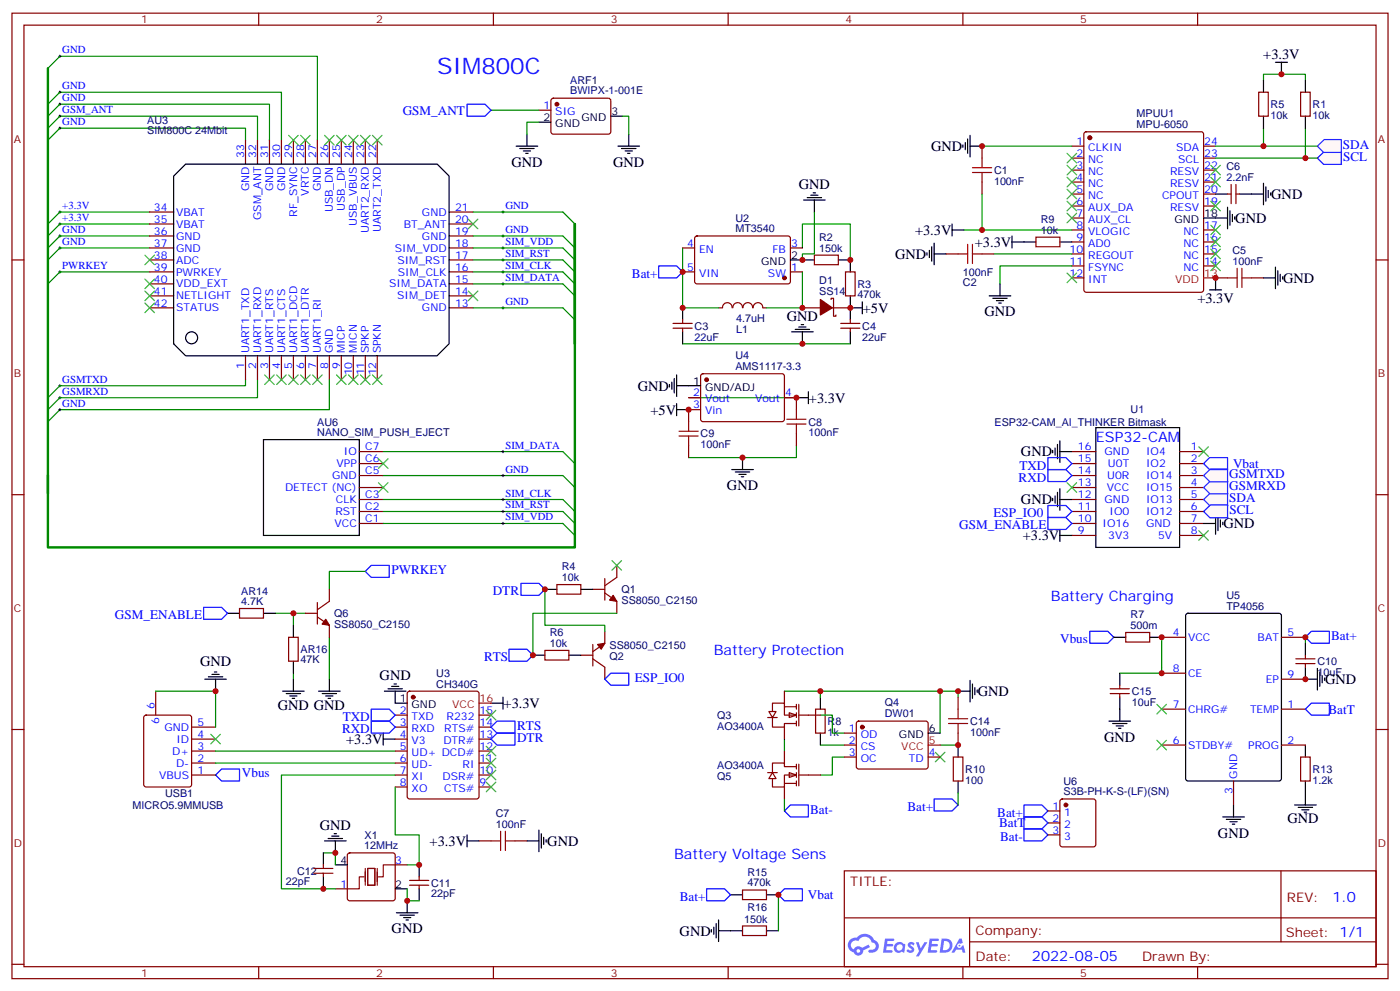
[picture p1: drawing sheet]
<svg xmlns="http://www.w3.org/2000/svg" width="412mm" height="292mm" viewBox="0 0 412 292" stroke-linecap="round" stroke-linejoin="round" font-family="sans-serif">
<g fill="none" stroke="#870000" stroke-width=".35">
<path d="M3.5 3.9h405.4v284.3h-405.4zM7.1 7.4h398.2v277.3h-398.2zM76.2 3.9v3.5M145.3 3.9v3.5M214.5 3.9v3.5M283.6 3.9v3.5M352.8 3.9v3.5M3.5 76.6h3.6M405.3 76.6h3.6M3.5 145.7h3.6M405.3 145.7h3.6M3.5 214.8h3.6"/>
<path d="M405.3 214.8h3.6M248.7 256.5h156.6v28.2h-156.6zM377.3 256.5v20.9M248.7 270.3h156.5M285.6 277.4h119.6M285.6 270.3v14.1M3.5 284h3.6M76.2 284.7v3.5M145.3 284.7v3.5M214.5 284.7v3.5M283.6 284.7v3.5M352.8 284.7v3.5"/>
<path d="M405.3 284h3.6"/>
</g>
<g fill="#5487ff">
<path d="M267.7 277.6a1.22 1.22 0 0 1 1.7 .3l-.4 .6a.47 .47 0 0 0-.3-.4 .47 .47 0 0 0-.5 .2l.1 .2a1.14 1.14 0 0 1 .8 1.8 1.14 1.14 0 0 1-1.9-.1l-.2-.1 .5-.6 .7 .4a.29 .29 0 0 0 .3-.2 .29 .29 0 0 0-.2-.3 1.04 1.04 0 0 1-.6-1.8z"/>
<path d="M260.7 276.4h2.4l.3 .2-.2 .5h-1.8l-.1 .9h1.5l.3 .4-.3 .3h-1.6l-.2 1.1 1.7 .1 .2 .3-.2 .3-2.6 .1z"/>
<path d="M273.8 276.4h2.4l.3 .2-.1 .5h-1.8l-.2 .9h1.6l.3 .4-.4 .3h-1.6l-.1 1.1 1.7 .1 .2 .3-.2 .3h-2.6z"/>
<path d="M282.6 276.4h.7l.3 1.3-.6 .3a.69 .69 0 0 0-1 .2 .69 .69 0 0 0 .4 1 .69 .69 0 0 0 .9-.6l.5-.3 .6 2.2h-.8l-.2-.8h-1.8l-.5 .8h-.8z"/>
<path d="M269.8 277.5h.8l.6 1.8 1.1-1.8h.9l-2.6 4.2h-.8l.9-1.6z"/>
<path d="M277.4 276.4l-.6 4.2h1.3a2.11 2.11 0 0 0 2.5-2.2 2.11 2.11 0 0 0-2.5-2zM278.1 277.1a1.39 1.39 0 0 1 1.7 1.5 1.39 1.39 0 0 1-1.8 1.2h-.3z"/>
<path d="M263.7 278a1.54 1.54 0 0 0-.1 2.2 1.54 1.54 0 0 0 2.2 .1l.6 .3 .3-2.3-.2-.3h-.4a1.49 1.49 0 0 0-2.4 0zM264 279a.94 .94 0 0 1 1.8 0 .94 .94 0 0 1-1.8 0z"/>
<path d="M250.4 276.8a2.18 2.18 0 0 0 1.1 3.7 1.44 1.44 0 0 0 1.6 .9 1.44 1.44 0 0 0 1.2-1.5l2-1-.5-.7-1.9 1a1.47 1.47 0 0 0-2.4 .4 1.39 1.39 0 0 1-.7-1.9 1.39 1.39 0 0 1 2-.5 2.12 2.12 0 0 1 2.2-1.3 2.12 2.12 0 0 1 1.9 1.7 1.14 1.14 0 0 1 1.1 1.4 1.14 1.14 0 0 1-1.7 .7 .43 .43 0 0 0-.5 .4 .43 .43 0 0 0 .4 .5 1.98 1.98 0 0 0 2.5-1.3 1.98 1.98 0 0 0-1.2-2.5 3.1 3.1 0 0 0-5.3-.7l-.9 .1zM252.3 280.1a.55 .55 0 0 1 1.1 0 .55 .55 0 0 1-1.1 0z"/>
<circle cx="282.6" cy="278.5" r=".26"/>
</g>
<g fill="none" stroke="#000" stroke-width=".35">
<path d="M328.1 187.7h3.5M329.8 198.3v3.5M338.7 187.7h3.5M349.5 180.8l.5-.2h26.8l.6 .5 .1 48.2-.5 .7h-27l-.7-.5-.1-48.2zM384.5 189.4v3.6M384.5 196.5v3.5M241.7 205.3v3.5M241.7 215.9v3.5M282.2 219.4v3.6M282.2 203.6h3.6M285.8 200.4v6.3M286.5 201.4v4.3"/>
<path d="M287.2 202.5v2.1M287.9 203.2v.7M329.8 205.3v3.5M384.5 219.4v3.6M282.2 230v3.5M363.4 237.1v3.5M381.4 237.1h6.3M382.4 237.8h4.2M383.5 238.5h2.1M384.2 239.2h.7M384.5 230v7.1M360.2 240.6h6.3"/>
<path d="M361.2 241.3h4.3M362.3 242h2.1M363 242.7h.7"/>
</g>
<g fill="none" stroke="#870000" stroke-width=".35">
<path d="M331.6 186.3h7.1v2.8h-7.1zM342.2 187.7h7M342.2 198.3h7M377.5 187.7h7M381.7 195.4h5.6M381.7 194h5.6M384.5 193v1M384.5 195.4v1.1M240.2 208.8h2.9v7.1h-2.9zM282.2 205.3v3.5M282.2 215.9v3.5M327 204.3h5.7"/>
<path d="M327 202.8h5.7M329.8 201.8v1M329.8 204.3v1M342.2 208.8h7M342.2 219.4h7M377.5 208.8h7M377.5 219.4h7M377.5 200h7M280.8 223h2.8v7h-2.8zM363.4 230v7.1M383.1 223h2.8v7h-2.8z"/>
</g>
<path d="M321 185.9h5.3l1.8 1.8-1.8 1.7h-5.3zM384.5 187.7l1.8-1.8h5.3v3.5h-5.3zM231.1 238.8l1.7-1.7h5.3v3.5h-5.3zM275.2 235.3h5.3l1.7 1.8-1.7 1.7h-5.3z" fill="none" stroke="#00f" stroke-width=".35"/>
<path d="M342.2 187.7v10.6h-12.4M384.5 187.7v1.7M231.1 203.6h45.8v12.3M231.1 217.7v3.5M241.7 210.6h3.5v5.3h3.5M241.7 219.4h7M241.7 203.6v1.7M276.9 203.6h5.3v1.7M276.9 219.4h5.3M231.1 235.3v3.5M248.7 223h-3.5v5.2h-3.5M282.2 233.5v3.6" fill="none" stroke="#008700" stroke-width=".35"/>
<path d="M275.5 221.5l2.8 2.9M278.3 221.5l-2.8 2.9" fill="none" stroke="#3c3" stroke-width=".35"/>
<path d="M279.4 211.7h5.6M279.4 213.1h5.6M282.2 208.8v2.9M282.2 213.1v2.8" fill="none" stroke="#a10000" stroke-width=".35"/>
<g fill="#fff" stroke="#870000" stroke-width=".35">
<path d="M232.5 227.5l2.1 .7-2.1 .8z"/>
<path d="M227.5 227.5l1.1 1.8h-2.1z"/>
</g>
<path d="M226.1 227.5h2.9M231.1 230.7h3.5M231.1 221.2v3.5M231.1 231.8v3.5M234.6 225.8h-3.5v-1.1h-3.6v2.8M234.6 228.2h-3.5v3.6h-3.6v-2.5M234.6 225.1v1.4M234.6 227.5v1.5M234.6 230v1.4M235.3 225.1v6.3M235.3 228.2h6.4" fill="none" stroke="#870000" stroke-width=".35"/>
<g fill="#fff" stroke="#870000" stroke-width=".35">
<path d="M232.5 209.9l2.1 .7-2.1 .7z"/>
<path d="M226.5 209.5h2.1l-1.1 1.8z"/>
</g>
<g fill="none" stroke="#870000" stroke-width=".35">
<path d="M158.7 32.5h3.6M162.5 29.1l.5-.2 16.5 .1 .4 .6v9.5l-.7 .4-16.5-.1-.4-.6v-9.2zM319.5 39l.5-.2h33.8l.5 .2 .2 .5v45.9l-.2 .5-.5 .2h-33.8l-.5-.3-.2-.4v-45.9zM72.3 41.3v7M75.8 41.3v7M79.4 41.3v7M82.9 41.3v7M86.4 41.3v7M90 41.3v7M93.5 41.3v7M97 41.3v7M100.5 41.3v7"/>
<path d="M104.1 41.3v7M107.6 41.3v7M111.1 41.3v7M315.7 43h3.6M315.7 46.6h3.6M315.7 50.1h3.6M315.7 53.6h3.6M315.7 57.2h3.6M354.5 43h3.6M354.5 46.6h3.6M354.5 50.1h3.6M354.5 53.6h3.6"/>
<path d="M354.5 57.2h3.6M44.1 76.6h7.1M44.1 73h7.1M44.1 69.5h7.1M44.1 66h7.1M44.1 62.4h7.1M132.3 76.6h7M132.3 73h7M132.3 69.5h7M132.3 66h7M132.3 62.4h7M201.1 73h3.5"/>
<path d="M204.8 69.7l.5-.2 27.1 .1 .4 .6v13l-.7 .4-27.1-.1-.4-.6v-12.7zM232.8 73h3.6M239.9 75.1h7v2.9h-7zM315.7 60.7h3.6M315.7 64.2h3.6M315.7 67.7h3.6M315.7 71.3h3.6M315.7 74.8h3.6M315.7 78.3h3.6M354.5 60.7h3.6M354.5 67.7h3.6M354.5 71.3h3.6"/>
<path d="M354.5 74.8h3.6M354.5 78.3h3.6M44.1 90.7h7.1M44.1 87.1h7.1M44.1 83.6h7.1M44.1 80.1h7.1M132.3 90.7h7M132.3 87.1h7M132.3 83.6h7M132.3 80.1h7M198.3 95.2h5.6M198.3 96.7h5.6"/>
<path d="M201.1 80.1h3.5M201.1 94.2v1M201.1 96.7v1M211.7 90.7h1M215.7 90.6a1.41 1.41 0 0 0-1.5-1.5 1.41 1.41 0 0 0-1.4 1.5M218.7 90.6a1.41 1.41 0 0 0-1.4-1.5 1.41 1.41 0 0 0-1.4 1.5M221.7 90.6a1.41 1.41 0 0 0-1.4-1.5 1.41 1.41 0 0 0-1.4 1.5M221.9 90.6a1.41 1.41 0 0 1 1.4-1.5 1.41 1.41 0 0 1 1.4 1.5l1.1 .1M232.8 80.1h3.6M236.4 90.7h5.3M244.8 88.2v-.4h.7v5.3h.7v-.3M245.2 90.7h5.3"/>
<path d="M247.6 95.2h5.7M247.6 96.7h5.7M249.1 80.1h2.8v7h-2.8zM250.5 94.2v1M250.5 96.7v1M315.7 81.8h3.6M72.3 104.8v7M75.8 104.8v7M79.4 104.8v7M82.9 104.8v7M86.4 104.8v7M90 104.8v7"/>
<path d="M93.5 104.8v7M97 104.8v7M100.5 104.8v7M104.1 104.8v7M107.6 104.8v7M111.1 104.8v7M202.8 117.1h3.6M206.6 110.3l.5-.2h23.5l.5 .7-.1 12.9-.6 .5-23.6-.1-.4-.6v-12.7zM231.1 117.1h3.5v3.6M105.8 136.5h7.1M105.8 133h7.1M202.8 131.2v3.6"/>
<path d="M206.4 120.7h-3.6v3.5M234.6 127.7v3.5M315.7 136.5h7.1M315.7 133h7.1M347.5 136.5h7M347.5 133h7M105.8 154.2h7.1M105.8 150.6h7.1M105.8 147.1h7.1M105.8 143.6h7.1M105.8 140.1h7.1M315.7 154.2h7.1"/>
<path d="M315.7 150.6h7.1M315.7 147.1h7.1M315.7 143.6h7.1M315.7 140.1h7.1M315.7 157.7h7.1M347.5 154.2h7M347.5 150.6h7M347.5 147.1h7M347.5 143.6h7M347.5 140.1h7M347.5 157.7h7M70.6 179.2h7v2.8h-7z"/>
<path d="M93.5 177.4v6.4M97 173.6v3.5l-3.5 2.5M85 187.7h2.8v7h-2.8zM90 180.6h3.5M93.5 181.7l3.5 2.5v3.5M226.1 211.3h2.9M227.5 211.3v2.8h3.6v-1h3.5M227.5 209.5v-2.4h3.6v3.5h3.5M231.1 208.1h3.5M231.1 203.6v3.5M231.1 214.1v3.6M234.6 207.4v1.4"/>
<path d="M234.6 209.9v1.4M234.6 212.4v1.4M235.3 207.4v6.4M235.3 210.6h6.4M248.7 215.9h3.5M248.7 219.4h3.5M252.5 212.6l.4-.2h20.1l.4 .7-.1 13-.6 .4-20-.1-.5-.6v-12.7zM248.7 223h3.5M273.4 223h3.5M218.7 262.1h7.1v2.8h-7.1zM218.7 272.7h7.1v2.8h-7.1z"/>
</g>
<g fill="#870000" stroke="#870000" stroke-width=".35">
<path d="M96 182.4l1 1.8-2.1-.4z"/>
<path d="M241.7 88.2l3.5 2.5-3.5 2.1z"/>
<circle cx="254" cy="214.1" r=".53"/>
<circle cx="164" cy="30.7" r=".53"/>
<circle cx="231.1" cy="81.8" r=".53"/>
<circle cx="208.1" cy="111.8" r=".53"/>
<circle cx="321" cy="40.6" r=".53"/>
</g>
<path d="M354.5 81.8h3.6M273.4 219.4h3.5" fill="none" stroke="#f00" stroke-width=".35"/>
<g fill="none" stroke="#000" stroke-width=".35">
<path d="M155.2 39.5v3.5M158.7 36h3.6M179.9 34.2h3.5M185.2 39.5v3.5M51.2 51.9l3.5-3.6h74.1l3.5 3.6v49.3l-3.5 3.6h-74.1l-3.5-3.6zM152 43h6.4M153.1 43.7h4.2M154.2 44.5h2.1M154.9 45.2h.7M182 43h6.4M183.1 43.7h4.2M184.1 44.5h2.2"/>
<path d="M184.9 45.2h.7M236.7 58.9h6.4M237.8 58.2h4.2M238.8 57.5h2.1M239.5 56.8h.7M239.9 58.9v3.5M232.8 76.6h7.1M246.9 76.6h3.6v3.5M354.5 64.2h3.6M201.1 90.7v3.5M201.1 97.7v3.5M233.2 97.7h6.3"/>
<path d="M234.2 97h4.3M235.3 96.3h2.1M236 95.6h.7M236.4 97.7v3.5M250.5 90.7h3.5M250.5 87.1v7.1M250.5 97.7v3.5M254 88.9v3.5M197.2 113.2v.7M197.9 112.5v2.2M198.6 111.5v4.2M199.3 110.4v6.4"/>
<path d="M199.3 118.9v3.5M199.3 113.6h7.1M234.6 117.1h3.5M238.1 115.4v3.5M77.6 129.5h28.2v28.2h-28.2zM199.3 120.7h3.5M215.5 138.3h6.4M216.6 139h4.2M217.7 139.7h2.1M218.7 134.8v3.5M310.1 132.6v.8M310.8 131.9v2.2"/>
<path d="M311.5 130.9v4.2M312.2 133h3.5M312.2 129.8v6.4M322.8 125.9h24.7v35.3h-24.7zM218.4 140.4h.7M310.1 146.8v.7M310.8 146.1v2.1M311.5 145v4.2M312.2 143.9v6.4M312.2 155.9v3.6M312.2 147.1h3.5M312.2 157.7h3.5"/>
<path d="M354.5 154.2h3.6M358.1 151v6.3M358.8 152v4.3M359.5 153.1v2.1M360.2 153.8v.7M67 180.6h3.6M77.6 180.6h3.5M86.4 184.2v3.5M86.4 194.7v3.6M83.3 203.6h6.3M84.3 204.3h4.2M85.4 205h2.1"/>
<path d="M86.1 205.7h.7M86.4 200v3.6M93.8 203.6h6.4M94.9 204.3h4.2M96 205h2.1M96.7 205.7h.7M97 200v3.6M273.4 215.9h3.5M326.7 212.4h6.3M327.7 213.1h4.3M328.8 213.8h2.1M329.5 214.5h.7"/>
<path d="M329.8 208.8v3.6M209.5 273.8v.7M210.3 273v2.2M211 272v4.2M211.7 274.1h7M211.7 270.9v6.4M215.2 263.5h3.5M225.8 263.5h3.5M225.8 274.1h3.5"/>
<circle cx="56.4" cy="99.5" r="1.76"/>
</g>
<path d="M137.6 30.7h5.3l1.7 1.8-1.7 1.7h-5.3zM194 78.3h5.3l1.8 1.8-1.8 1.7h-5.3zM60 178.9h5.3l1.7 1.7-1.7 1.8h-5.3zM107.6 168.3l1.8-1.8h5.3v3.5h-5.3zM301.6 237.1h5.3l1.8 1.7-1.8 1.8h-5.3zM301.6 244.1h5.3l1.8 1.8-1.8 1.7h-5.3zM208.1 261.8h5.3l1.8 1.7-1.8 1.8h-5.3zM231.1 261.8h5.3v3.5h-5.3l-1.8-1.8z" fill="none" stroke="#00f" stroke-width=".35"/>
<g fill="none" stroke="#008700" stroke-width=".35">
<path d="M14.1 20.1l3.5-3.5h75.9v24.7M14.1 30.7l3.5-3.5h65.3v14.1M14.1 34.2l3.5-3.5h61.8v10.6M14.1 37.7l3.5-3.5h58.2v7.1M144.6 32.5h14.1M158.7 36h-3.5v3.5M183.4 34.2h1.8v5.3M372.2 37.7v5.3h-14.1M372.2 23.6v-1.7h12.3v1.7M384.5 37.7v8.9h-26.4M14.1 41.3l3.5-3.6h54.7v3.6M289.3 43h26.4"/>
<path d="M289.3 57.2v10.5M44.1 62.4h-26.5l-3.5 3.6M44.1 69.5h-26.5l-3.5 3.5M44.1 73h-26.5l-3.5 3.6M44.1 66h-26.5l-3.5 3.5M139.3 62.4h26.5l3.5 3.6M139.3 69.5h26.5l3.5 3.5M139.3 73h26.5l3.5 3.6M139.3 76.6h26.5l3.5 3.5M201.1 73v17.7h10.6M236.4 73v-7h14.1v10.6M239.9 62.4v12.4h-3.5v1.8"/>
<path d="M284 67.7h31.7M292.8 74.8h22.9M315.7 78.3h-21.1v5.3M44.1 80.1h-26.5l-3.5 3.5M139.3 80.1h26.5l3.5 3.5M139.3 83.6h26.5l3.5 3.5M139.3 90.7h26.5l3.5 3.5M236.4 80.1v10.6h-10.6M72.3 111.8v1.8h-54.7l-3.5 3.5M75.8 111.8v5.3h-58.2l-3.5 3.6M97 111.8v8.9h-79.4l-3.5 3.5M201.1 101.2h49.4"/>
<path d="M202.8 117.1h31.8M112.9 133h52.9l3.5 3.5M234.6 131.2v3.6h-31.8M112.9 150.6h52.9l3.5 3.6M112.9 147.1h52.9l3.5 3.5M112.9 140.1h52.9l3.5 3.5M112.9 154.2h52.9l3.5 3.5M107.6 168.3h-10.6v5.3M81.1 180.6h8.9M86.4 180.6v3.6M86.4 198.3v1.7M97 187.7v12.3"/>
<path d="M229.3 263.5v10.6"/>
</g>
<g fill="none" stroke="#000" stroke-width=".29">
<path d="M17.3 16.6h.7M17.6 16.2v.7M17.3 27.2h.7M17.3 30.7h.7M17.3 37.7h.7M17.3 34.2h.7M17.6 26.8v.7M17.6 30.3v.7M17.6 33.9v.7M17.6 37.4v.7M17.3 73h.7M17.3 69.5h.7"/>
<path d="M17.3 62.4h.7M17.3 66h.7M17.6 62.1v.7M17.6 65.6v.7M17.6 69.1v.8M17.6 72.7v.7M17.6 79.7v.7M147.8 76.6h.7M147.8 73h.7M147.8 69.5h.7M147.8 62.4h.7M148.2 62.1v.7"/>
<path d="M148.2 69.1v.8M148.2 72.7v.7M148.2 76.2v.7M148.2 79.7v.7M17.3 80.1h.7M147.8 90.7h.7M147.8 83.6h.7M147.8 80.1h.7M148.2 83.3v.7M148.2 90.3v.7M17.3 117.1h.7M17.3 113.6h.7"/>
<path d="M17.6 113.2v.7M17.6 116.8v.7M17.3 120.7h.7M17.6 120.3v.7M147.8 133h.7M148.2 132.6v.8M148.2 139.7v.7M147.8 147.1h.7M147.8 150.6h.7M147.8 154.2h.7M147.8 140.1h.7M148.2 146.8v.7"/>
<path d="M148.2 150.3v.7M148.2 153.8v.7"/>
</g>
<path d="M14.1 20.1v125.2M169.3 101.2v-35.2v95.2h-155.2v-21.1" fill="none" stroke="#008700" stroke-width=".71"/>
<g fill="none" stroke="#3c3" stroke-width=".35">
<path d="M85 39.9l2.8 2.8M87.8 39.9l-2.8 2.8M88.5 39.9l2.9 2.8M91.4 39.9l-2.9 2.8M95.6 39.9l2.8 2.8M98.4 39.9l-2.8 2.8M99.1 39.9l2.9 2.8M102 39.9l-2.9 2.8M102.7 39.9l2.8 2.8M105.5 39.9l-2.8 2.8M106.2 39.9l2.8 2.8M109 39.9l-2.8 2.8"/>
<path d="M109.7 39.9l2.8 2.8M112.5 39.9l-2.8 2.8M42.7 75.1l2.8 2.9M45.5 75.1l-2.8 2.9M137.9 64.6l2.9 2.8M140.8 64.6l-2.9 2.8M42.7 82.2l2.8 2.8M42.7 85.7l2.8 2.8M42.7 89.3l2.8 2.8M45.5 82.2l-2.8 2.8M45.5 85.7l-2.8 2.8M45.5 89.3l-2.8 2.8"/>
<path d="M137.9 85.7l2.9 2.8M140.8 85.7l-2.9 2.8M78 110.4l2.8 2.8M80.8 110.4l-2.8 2.8M81.5 110.4l2.8 2.8M84.3 110.4l-2.8 2.8M85 110.4l2.8 2.8M87.8 110.4l-2.8 2.8M88.5 110.4l2.9 2.8M91.4 110.4l-2.9 2.8M92.1 110.4l2.8 2.8M94.9 110.4l-2.8 2.8"/>
<path d="M99.1 110.4l2.9 2.8M102 110.4l-2.9 2.8M102.7 110.4l2.8 2.8M105.5 110.4l-2.8 2.8M106.2 110.4l2.8 2.8M109 110.4l-2.8 2.8M109.7 110.4l2.8 2.8M112.5 110.4l-2.8 2.8M111.5 135.1l2.8 2.8M114.3 135.1l-2.8 2.8M111.5 142.2l2.8 2.8M114.3 142.2l-2.8 2.8"/>
<path d="M314.3 142.2l2.8 2.8M317.1 142.2l-2.8 2.8M353.1 156.3l2.9 2.8M356 156.3l-2.9 2.8M340.8 207.4l2.8 2.9M340.8 218l2.8 2.8M343.6 207.4l-2.8 2.9M343.6 218l-2.8 2.8"/>
</g>
<path d="M200 127h5.7M200 128.4h5.7M202.8 124.2v2.8M202.8 128.4v2.8M231.8 123.5h5.6M231.8 124.9h5.6M234.6 120.7v2.8M234.6 124.9v2.8" fill="none" stroke="#a10000" stroke-width=".35"/>
<path d="M388.1 46.6l2-2h5l.1 3.8h-5.3z" fill="#fff7f7" stroke="#00f" stroke-width=".35"/>
<path d="M388.1 43l2-1.9h5l.1 3.8h-5.3z" fill="#fff7f7" stroke="#420aff" stroke-width=".35"/>
<path d="M372.2 43h15.9M384.5 46.6h3.6" fill="none" stroke="#008700" stroke-width=".35"/>
<g fill="none" stroke="#000" stroke-width=".35">
<path d="M375.7 18.3h3.5M377.5 18.3v3.6M285.8 39.9v6.3M372.2 23.6v3.6M372.2 34.2v3.5M384.5 23.6v3.6M384.5 34.2v3.5M283.6 42.7v.7M284.3 42v2.1M285 40.9v4.3M285.8 43h3.5M358.1 57.2h3.5"/>
<path d="M365.1 57.2h7.1M372.2 54v6.3M372.9 55v4.3M373.6 56.1v2.1M374.3 56.8v.7M273 74.4v.7M273.8 73.7v2.1M274.5 72.7v4.2M275.2 74.8h3.5M275.2 71.6v6.4M280.5 67.7h3.5M280.5 66v3.5"/>
<path d="M358.1 64.2h3.5M361.6 61v6.4M362.3 62.1v4.2M363 63.1v2.2M363.7 63.9v.7M375.7 78.7v6.3M376.4 79.7v4.3M291.4 87.1h6.3M292.5 87.8h4.2M293.5 88.5h2.1M294.2 89.3h.7M294.6 83.6v3.5"/>
<path d="M356.3 85.4h3.5M358.1 81.8v3.6M372.2 81.8h3.5M377.1 80.8v2.1M377.8 81.5v.7"/>
</g>
<path d="M286.5 49.4h5.6M286.5 50.8h5.6M289.3 46.6v2.8M289.3 50.8v2.8M282.2 74.8h2.8M285 72v5.6M286.5 74.8h2.8M286.5 72v5.6M364.4 79v5.7M365.8 79v5.7M361.6 81.8h2.8M365.8 81.8h2.9" fill="none" stroke="#a10000" stroke-width=".35"/>
<path d="M370.8 27.2h2.8v7h-2.8zM383.1 27.2h2.8v7h-2.8zM289.3 43v3.6M289.3 53.6v3.6M361.6 57.2h1.1M362.7 54.3v5.7M364.1 54.3v5.7M364.1 57.2h1M278.7 74.8h3.5M289.3 74.8h3.5M358.1 81.8h3.5M368.7 81.8h3.5" fill="none" stroke="#870000" stroke-width=".35"/>
<g fill="none" stroke="#3c3" stroke-width=".35">
<path d="M314.3 45.2l2.8 2.8M314.3 48.7l2.8 2.8M314.3 52.2l2.8 2.8M314.3 55.7l2.8 2.9M314.3 59.3l2.8 2.8M317.1 45.2l-2.8 2.8M317.1 48.7l-2.8 2.8M317.1 52.2l-2.8 2.8M317.1 55.7l-2.8 2.9M317.1 59.3l-2.8 2.8M356.7 59.3l2.8 2.8M356.7 52.2l2.8 2.8"/>
<path d="M356.7 48.7l2.8 2.8M359.5 59.3l-2.8 2.8M359.5 52.2l-2.8 2.8M359.5 48.7l-2.8 2.8M314.3 62.8l2.8 2.8M317.1 62.8l-2.8 2.8M356.7 76.9l2.8 2.8M356.7 73.4l2.8 2.8M356.7 69.9l2.8 2.8M356.7 66.3l2.8 2.8M359.5 76.9l-2.8 2.8M359.5 73.4l-2.8 2.8"/>
<path d="M359.5 69.9l-2.8 2.8M359.5 66.3l-2.8 2.8M314.3 80.4l2.8 2.9M317.1 80.4l-2.8 2.9"/>
</g>
<g fill="#fff7f7" stroke="#420aff" stroke-width=".35">
<path d="M354.5 147.1l2.1-1.9h5l.1 3.8h-5.3z"/>
<path d="M354.5 143.6l2.1-2h5l.1 3.8h-5.3z"/>
<path d="M354.5 140.1l2.1-2h5l.1 3.8h-5.3z"/>
</g>
<path d="M354.5 150.6l2.1-1.9h5l.1 3.8h-5.3z" fill="#fff7f7" stroke="#00f" stroke-width=".35"/>
<g fill="none" stroke="#00f" stroke-width=".35">
<path d="M308.7 138.3h5.3l1.7 1.8-1.7 1.7h-5.3zM308.7 134.8h5.3l1.7 1.7-1.7 1.8h-5.3zM354.5 136.5l1.8-1.7h5.3v3.5h-5.3zM308.7 148.9h5.3l1.7 1.7-1.7 1.8h-5.3zM308.7 152.4h5.3l1.7 1.8-1.7 1.7h-5.3zM153.5 171.8h5.2l1.8 1.8-1.8 1.7h-5.2zM149.9 191.2h5.3l1.8 1.8-1.8 1.7h-5.3zM109.4 212.4h5.3l1.7 1.7-1.7 1.8h-5.3zM109.4 208.8h5.3l1.7 1.8-1.7 1.8h-5.3zM144.6 214.1l1.8-1.7h5.3v3.5h-5.3zM144.6 217.7l1.8-1.8h5.3v3.5h-5.3zM178.2 200l1.7-1.7h5.3v3.5h-5.3z"/>
<path d="M384.5 208.8l1.8-1.7h5.3v3.5h-5.3zM63.5 228.2l1.8-1.7h5.3v3.5h-5.3zM301.6 240.6h5.3l1.8 1.8-1.8 1.7h-5.3z"/>
</g>
<g fill="none" stroke="#000" stroke-width=".35">
<path d="M298.1 71.3h7.1M298.1 69.5v3.5M312.2 71.3h3.5M160.5 173.6h3.5M171.1 173.6h3.5M61.4 199.3h4.2M62.4 198.6h2.2M63.1 197.9h.8M157 193h3.5M167.6 193h3.5M388.1 196.9v6.3M388.8 197.9v4.2"/>
<path d="M389.5 199v2.1M390.2 199.7v.7M60.3 200h6.4M63.5 200v3.6M112.9 217.7h3.5M112.9 215.9v3.5M113.2 203.6h6.4M114.3 202.8h4.2M115.4 202.1h2.1M116.1 201.4h.7M116.4 203.6v3.5h3.5M144.6 207.1h3.6"/>
<path d="M148.2 205.3v3.5M384.5 200h3.6M95.2 251.2v3.5M95.2 258.2v3.6M95.6 247.6h6.4M96.7 246.9h4.2M97.7 246.2h2.1M98.4 245.5h.7M98.8 254.7h3.5M98.8 247.6v3.6M123.5 254.7v3.5M137.6 247.6h3.5"/>
<path d="M137.6 245.9v3.5M155.2 247.6h3.5M158.7 244.5v6.3M159.5 245.5v4.3M160.2 246.6v2.1M160.9 247.3v.7M116.4 261.8h3.5M116.8 268.8h6.3M117.8 269.5h4.3M118.9 270.2h2.1M119.6 270.9h.7M119.9 265.3v3.5"/>
<path d="M123.5 261.8v3.5"/>
</g>
<g fill="none" stroke="#870000" stroke-width=".35">
<path d="M305.2 69.9h7v2.8h-7zM164 172.2h7.1v2.8h-7.1zM174.6 173.6h3.6M178.2 174.6l3.5 2.5v3.5M178.2 170.4v6.3M181.7 166.5v3.5l-3.5 2.5M160.5 191.6h7.1v2.8h-7.1zM171.1 193h3.5M174.6 194l3.6 2.5v3.5M174.6 189.8v6.3M178.2 185.9v3.5l-3.6 2.5M42.6 210.8l.4-.2h12.7l.7 .4v20.1l-.4 .6-13 .1-.6-.5-.1-20z"/>
<path d="M45.9 203.6v7M56.4 217.7h7.1M56.4 214.1h7.1M116.4 217.7h3.5M116.4 214.1h3.5M116.4 210.6h3.5M120.2 203.8l.4-.2h19.8l.7 .4v30.6l-.5 .6-20 .1-.6-.5-.1-30.5zM141.1 217.7h3.5M141.1 214.1h3.5M141.1 210.6h3.5M56.4 228.2h7.1M56.4 224.7h7.1"/>
<path d="M56.4 221.2h7.1M116.4 228.2h3.5M116.4 224.7h3.5M116.4 221.2h3.5M116.4 231.8h3.5M141.1 228.2h3.5M141.1 224.7h3.5M141.1 221.2h3.5M141.1 231.8h3.5M308.7 238.8h3.5M312.4 235.5l.5-.2h9.2l.5 .2 .2 .5v12.7l-.2 .5-.5 .2h-9.2l-.5-.2-.2-.5v-12.7zM92.4 257.2h5.7"/>
<path d="M92.4 255.8h5.7M95.2 254.7v1.1M95.2 257.2v1M102.5 251.4l.5-.2h12.7l.5 .2 .2 .5v12.7l-.2 .5-.5 .2h-12.7l-.5-.2-.2-.5v-12.7zM116.4 254.7h3.5M120.6 259.3h5.7M123.5 258.2v1.1M141.1 247.6h3.5M151.7 247.6h3.5M308.7 242.4h3.5M308.7 245.9h3.5M98.8 261.8h3.5"/>
<path d="M120.6 260.7h5.7M123.5 260.7v1.1"/>
</g>
<g fill="#870000" stroke="#870000" stroke-width=".35">
<path d="M180.6 175.3l1.1 1.8-2.1-.4z"/>
<path d="M176 189.8l2.2-.4-1.1 1.8z"/>
<circle cx="121.7" cy="205.3" r=".53"/>
<circle cx="314" cy="237.1" r=".53"/>
</g>
<path d="M160.5 173.6v10.6h17.7v1.7M181.7 180.6h-24.7v12.4M45.9 203.6h17.6v10.5M63.5 224.7h52.9M63.5 221.2h52.9M116.4 231.8v14.1h7.1v8.8h-3.6M116.4 228.2h-33.5v33.6h15.9M95.2 251.2h3.6v3.5M119.9 261.8v3.5h3.6" fill="none" stroke="#008700" stroke-width=".35"/>
<path d="M144.6 247.6h2.9M147.5 244.8v5.7M148.9 244.8v5.7M148.9 247.6h2.8" fill="none" stroke="#a10000" stroke-width=".35"/>
<g fill="none" stroke="#3c3" stroke-width=".35">
<path d="M353.1 131.6l2.9 2.8M356 131.6l-2.9 2.8M180.3 165.1l2.8 2.8M183.1 165.1l-2.8 2.8M62.1 216.3l2.8 2.8M64.9 216.3l-2.8 2.8M143.2 219.8l2.8 2.8M143.2 209.2l2.8 2.8M146 219.8l-2.8 2.8M146 209.2l-2.8 2.8M143.2 230.4l2.8 2.8M143.2 226.8l2.8 2.9"/>
<path d="M143.2 223.3l2.8 2.8M146 230.4l-2.8 2.8M146 226.8l-2.8 2.9M146 223.3l-2.8 2.8"/>
</g>
<path d="M141.1 207.1h3.5" fill="none" stroke="#f00" stroke-width=".35"/>
<path d="M107.2 258.2h-1.4v3.6h-3.5M107.6 255.8v4.9M108.3 255.8h2.1v4.9h-2.1zM111.1 255.8v4.9M116.4 254.7h-3.5v3.5h-1.4" fill="none" stroke="#870012" stroke-width=".35"/>
<g fill="#c00">
<circle cx="342.2" cy="187.7" r=".88"/>
<circle cx="342.2" cy="198.3" r=".88"/>
<circle cx="384.5" cy="187.7" r=".88"/>
<circle cx="282.2" cy="219.4" r=".88"/>
<circle cx="282.2" cy="203.6" r=".88"/>
<circle cx="276.9" cy="203.6" r=".88"/>
<circle cx="241.7" cy="203.6" r=".88"/>
<circle cx="229.3" cy="263.5" r=".88"/>
<circle cx="86.4" cy="180.6" r=".88"/>
<circle cx="202.8" cy="120.6" r=".88"/>
<circle cx="236.4" cy="101.2" r=".88"/>
<circle cx="201.1" cy="90.7" r=".88"/>
<circle cx="250.5" cy="90.7" r=".88"/>
<circle cx="236.4" cy="90.7" r=".88"/>
<circle cx="236.4" cy="76.6" r=".88"/>
<circle cx="250.5" cy="76.6" r=".88"/>
<circle cx="201.1" cy="80.1" r=".88"/>
<circle cx="218.7" cy="134.8" r=".88"/>
<circle cx="234.6" cy="117.1" r=".88"/>
<circle cx="289.3" cy="67.7" r=".88"/>
<circle cx="372.2" cy="43" r=".88"/>
<circle cx="384.5" cy="46.6" r=".88"/>
<circle cx="289.3" cy="43" r=".88"/>
<circle cx="377.5" cy="21.9" r=".88"/>
<circle cx="358.1" cy="81.8" r=".88"/>
<circle cx="63.5" cy="203.6" r=".88"/>
<circle cx="160.5" cy="173.6" r=".88"/>
<circle cx="119.9" cy="265.3" r=".88"/>
<circle cx="98.8" cy="251.2" r=".88"/>
<circle cx="95.3" cy="261.8" r=".88"/>
<circle cx="123.5" cy="254.7" r=".88"/>
<circle cx="157" cy="193" r=".88"/>
<circle cx="384.5" cy="200" r=".88"/>
</g>
<text font-size="6.7" fill="#00f" x="128.8" y="21.9">SIM800C</text>
<g font-size="4.2">
<text x="372.1" y="17.3">+3.3V</text>
<text x="274.3" y="44.5">GND</text>
<text x="150.7" y="49.1">GND</text>
<text x="180.6" y="49.1">GND</text>
<text x="235.3" y="55.7">GND</text>
<text x="374.5" y="58.6">GND</text>
<text x="363.9" y="65.6">GND</text>
<text x="269.5" y="69.2">+3.3V</text>
<text x="263.7" y="76.2">GND</text>
<text x="287.2" y="72.7">+3.3V</text>
<text x="378" y="83.3">GND</text>
<text x="352.7" y="89.3">+3.3V</text>
<text x="231.8" y="94.5">GND</text>
<text x="254.2" y="92.1">+5V</text>
<text x="290" y="93.1">GND</text>
<text x="187.9" y="115">GND</text>
<text x="238.3" y="118.6">+3.3V</text>
<text x="191.6" y="122.1">+5V</text>
<text x="300.8" y="134.4">GND</text>
<text x="214.1" y="144.4">GND</text>
<text x="300.8" y="148.5">GND</text>
<text x="360.4" y="155.6">GND</text>
<text x="301.3" y="159.1">+3.3V</text>
<text x="58.9" y="196.2">GND</text>
<text x="111.8" y="200.3">GND</text>
<text x="390.3" y="201.5">GND</text>
<text x="81.8" y="209.2">GND GND</text>
<text x="148.3" y="208.5">+3.3V</text>
<text x="288" y="205">GND</text>
<text x="102" y="219.1">+3.3V</text>
<text x="325.3" y="218.4">GND</text>
<text x="94.2" y="244.4">GND</text>
<text x="379.2" y="242.4">GND</text>
<text x="126.6" y="249.1">+3.3V</text>
<text x="161.2" y="249.1">GND</text>
<text x="358.8" y="246.7">GND</text>
<text x="115.4" y="274.9">GND</text>
<text x="200.2" y="275.5">GND</text>
</g>
<g font-size="4.2" fill="#00f">
<text x="322.8" y="130.2">ESP32-CAM</text>
<text x="309.6" y="177.1">Battery Charging</text>
<text x="210.2" y="193">Battery Protection</text>
<text x="198.6" y="252.9">Battery Voltage Sens</text>
<text x="392.5" y="265.7">1.0</text>
<text x="304" y="283.1">2022-08-05</text>
</g>
<g font-size="3.9" fill="#00f">
<text x="118.6" y="33.8">GSM_ANT</text>
<text x="395.6" y="43.8">SDA</text>
<text x="395.7" y="47.3">SCL</text>
<text x="186.2" y="81.9">Bat+</text>
<text x="363.2" y="137.8">Vbat</text>
<text x="300.1" y="141.8">RXD</text>
<text x="300.3" y="138.3">TXD</text>
<text x="362.1" y="140.8">GSMTXD</text>
<text x="362.1" y="147.9">SDA</text>
<text x="362.1" y="144.3">GSMRXD</text>
<text x="282.6" y="155.9">GSM_ENABLE</text>
<text x="292.7" y="152.2">ESP_IO0</text>
<text x="362.1" y="151.4">SCL</text>
<text x="115.3" y="169">PWRKEY</text>
<text x="145.2" y="175.2">DTR</text>
<text x="33.9" y="182.4">GSM_ENABLE</text>
<text x="312.3" y="189.4">Vbus</text>
<text x="392.1" y="188.4">Bat+</text>
<text x="142.6" y="194.6">RTS</text>
<text x="187" y="200.9">ESP_IO0</text>
<text x="100.7" y="215.9">RXD</text>
<text x="101" y="212.4">TXD</text>
<text x="152.4" y="215">RTS</text>
<text x="391.3" y="210.2">BatT</text>
<text x="152.3" y="218.5">DTR</text>
<text x="71.3" y="229">Vbus</text>
<text x="238.7" y="239.6">Bat-</text>
<text x="267.3" y="238.8">Bat+</text>
<text x="293.8" y="240.6">Bat+</text>
<text x="294.3" y="243.7">BatT</text>
<text x="294.6" y="247.6">Bat-</text>
<text x="200.3" y="265.3">Bat+</text>
<text x="238" y="264.8">Vbat</text>
</g>
<g font-size="3.9" fill="#800">
<text x="250.5" y="261.1">TITLE:</text>
<text x="379.1" y="265.7">REV:</text>
<text x="287.4" y="275.3">Company:</text>
<text x="378.7" y="275.9">Sheet: 1/1</text>
<text x="287.4" y="282.9">Date:</text>
<text x="336.4" y="283">Drawn By:</text>
</g>
<g font-size="3.2" fill="#800">
<text x="41.6" y="6.9">1</text>
<text x="110.8" y="6.9">2</text>
<text x="179.9" y="6.9">3</text>
<text x="249.1" y="6.9">4</text>
<text x="318.2" y="6.9">5</text>
<text x="4.1" y="42">A</text>
<text x="405.9" y="42">A</text>
<text x="4.1" y="111.1">B</text>
<text x="405.9" y="111.1">B</text>
<text x="4.1" y="180.3">C</text>
<text x="405.9" y="180.3">C</text>
<text x="4.1" y="249.4">D</text>
<text x="405.9" y="249.4">D</text>
<text x="41.6" y="287.7">1</text>
<text x="110.8" y="287.7">2</text>
<text x="179.9" y="287.7">3</text>
<text x="249.1" y="287.7">4</text>
<text x="318.2" y="287.7">5</text>
</g>
<g font-size="3.2" fill="#00f">
<text x="18.3" y="15.7">GND</text>
<text x="18.3" y="26.3">GND</text>
<text x="18.3" y="29.8">GND</text>
<text x="18.3" y="33.3">GSM_ANT</text>
<text x="160.1" y="32.1">1</text>
<text x="163.6" y="33.9">SIG</text>
<text x="18.3" y="36.9">GND</text>
<text x="72" y="46.6" transform="rotate(-90 72 46.6)">33</text>
<text x="75.5" y="46.6" transform="rotate(-90 75.5 46.6)">32</text>
<text x="79" y="46.6" transform="rotate(-90 79 46.6)">31</text>
<text x="82.5" y="46.6" transform="rotate(-90 82.5 46.6)">30</text>
<text x="86.1" y="46.6" transform="rotate(-90 86.1 46.6)">29</text>
<text x="89.6" y="46.6" transform="rotate(-90 89.6 46.6)">28</text>
<text x="93.1" y="46.6" transform="rotate(-90 93.1 46.6)">27</text>
<text x="96.7" y="46.6" transform="rotate(-90 96.7 46.6)">26</text>
<text x="100.2" y="46.6" transform="rotate(-90 100.2 46.6)">25</text>
<text x="103.7" y="46.6" transform="rotate(-90 103.7 46.6)">24</text>
<text x="107.2" y="46.6" transform="rotate(-90 107.2 46.6)">23</text>
<text x="110.8" y="46.6" transform="rotate(-90 110.8 46.6)">22</text>
<text x="317.1" y="42.7">1</text>
<text x="317.1" y="46.2">2</text>
<text x="320.6" y="44.5">CLKIN</text>
<text x="320.6" y="48">NC</text>
<text x="346.5" y="44.5">SDA</text>
<text x="347.1" y="48">SCL</text>
<text x="354.7" y="46.2">23</text>
<text x="354.7" y="42.7">24</text>
<text x="317.1" y="49.7">3</text>
<text x="317.1" y="53.3">4</text>
<text x="320.6" y="51.5">NC</text>
<text x="344.7" y="51.5">RESV</text>
<text x="354.7" y="53.3">21</text>
<text x="354.7" y="49.7">22</text>
<text x="73.4" y="56.3" transform="rotate(-90 73.4 56.3)">GND</text>
<text x="80.4" y="56.3" transform="rotate(-90 80.4 56.3)">GND</text>
<text x="84" y="56.3" transform="rotate(-90 84 56.3)">GND</text>
<text x="91" y="57.6" transform="rotate(-90 91 57.6)">VRTC</text>
<text x="94.5" y="56.3" transform="rotate(-90 94.5 56.3)">GND</text>
<text x="317.1" y="56.8">5</text>
<text x="320.6" y="55">NC</text>
<text x="320.6" y="58.6">NC</text>
<text x="342.3" y="58.6">CPOUT</text>
<text x="344.7" y="55">RESV</text>
<text x="354.7" y="56.8">20</text>
<text x="18.3" y="65.1">+3.3V</text>
<text x="18.3" y="61.6">+3.3V</text>
<text x="45.4" y="62.1">34</text>
<text x="45.4" y="65.6">35</text>
<text x="51.9" y="63.5">VBAT</text>
<text x="76.9" y="64.9" transform="rotate(-90 76.9 64.9)">GSM_ANT</text>
<text x="87.5" y="63.8" transform="rotate(-90 87.5 63.8)">RF_SYNC</text>
<text x="98.1" y="62.5" transform="rotate(-90 98.1 62.5)">USB_DN</text>
<text x="101.6" y="62.1" transform="rotate(-90 101.6 62.1)">USB_DP</text>
<text x="124.3" y="63.5">GND</text>
<text x="134.1" y="65.6">20</text>
<text x="134.1" y="62.1">21</text>
<text x="148.9" y="61.6">GND</text>
<text x="317.1" y="60.3">6</text>
<text x="317.1" y="63.9">7</text>
<text x="320.6" y="62.1">AUX_DA</text>
<text x="320.6" y="65.6">AUX_CL</text>
<text x="344.7" y="62.1">RESV</text>
<text x="354.7" y="60.3">19</text>
<text x="18.3" y="68.6">GND</text>
<text x="45.4" y="69.1">36</text>
<text x="51.9" y="67">VBAT</text>
<text x="51.9" y="70.6">GND</text>
<text x="105.1" y="66.5" transform="rotate(-90 105.1 66.5)">USB_VBUS</text>
<text x="108.7" y="68.5" transform="rotate(-90 108.7 68.5)">UART2_RXD</text>
<text x="112.2" y="68.3" transform="rotate(-90 112.2 68.3)">UART2_TXD</text>
<text x="118.9" y="67">BT_ANT</text>
<text x="124.3" y="70.6">GND</text>
<text x="134.1" y="69.1">19</text>
<text x="148.9" y="68.6">GND</text>
<text x="317.1" y="67.4">8</text>
<text x="317.1" y="70.9">9</text>
<text x="320.6" y="69.1">VLOGIC</text>
<text x="348.6" y="69.1">NC</text>
<text x="354.7" y="70.9">16</text>
<text x="354.7" y="67.4">17</text>
<text x="18.3" y="72.1">GND</text>
<text x="45.4" y="72.7">37</text>
<text x="45.4" y="76.2">38</text>
<text x="51.9" y="74.1">GND</text>
<text x="51.9" y="77.6">ADC</text>
<text x="116.3" y="74.1">SIM_VDD</text>
<text x="117.1" y="77.6">SIM_RST</text>
<text x="134.1" y="76.2">17</text>
<text x="134.1" y="72.7">18</text>
<text x="148.9" y="75.7">SIM_RST</text>
<text x="148.9" y="72.1">SIM_VDD</text>
<text x="202.4" y="72.7">4</text>
<text x="205.9" y="74.4">EN</text>
<text x="227.5" y="74.4">FB</text>
<text x="233" y="72.7">3</text>
<text x="315.1" y="74.4">10</text>
<text x="315.1" y="78">11</text>
<text x="320.6" y="72.7">AD0</text>
<text x="320.6" y="76.2">REGOUT</text>
<text x="348.6" y="76.2">NC</text>
<text x="348.6" y="72.7">NC</text>
<text x="354.7" y="78">14</text>
<text x="354.7" y="74.4">15</text>
<text x="18.3" y="79.2">PWRKEY</text>
<text x="45.4" y="79.7">39</text>
<text x="45.4" y="83.3">40</text>
<text x="51.9" y="81.1">PWRKEY</text>
<text x="117.2" y="81.1">SIM_CLK</text>
<text x="134.1" y="83.3">15</text>
<text x="134.1" y="79.7">16</text>
<text x="148.9" y="82.7">SIM_DATA</text>
<text x="148.9" y="79.2">SIM_CLK</text>
<text x="202.4" y="79.7">5</text>
<text x="205.9" y="81.5">VIN</text>
<text x="226.2" y="81.5">SW</text>
<text x="233" y="79.7">1</text>
<text x="315.1" y="81.5">12</text>
<text x="320.6" y="79.7">FSYNC</text>
<text x="320.6" y="83.3">INT</text>
<text x="348.6" y="79.7">NC</text>
<text x="45.4" y="86.8">41</text>
<text x="51.9" y="84.7">VDD_EXT</text>
<text x="51.9" y="88.2">NETLIGHT</text>
<text x="114.7" y="84.7">SIM_DATA</text>
<text x="117" y="88.2">SIM_DET</text>
<text x="134.1" y="86.8">14</text>
<text x="148.9" y="89.8">GND</text>
<text x="45.4" y="90.3">42</text>
<text x="51.9" y="91.7">STATUS</text>
<text x="124.3" y="91.7">GND</text>
<text x="134.1" y="90.3">13</text>
<text x="73.4" y="104.1" transform="rotate(-90 73.4 104.1)">UART1_TXD</text>
<text x="76.9" y="104.1" transform="rotate(-90 76.9 104.1)">UART1_RXD</text>
<text x="80.4" y="104.1" transform="rotate(-90 80.4 104.1)">UART1_RTS</text>
<text x="84" y="104.1" transform="rotate(-90 84 104.1)">UART1_CTS</text>
<text x="87.5" y="104.1" transform="rotate(-90 87.5 104.1)">UART1_DCD</text>
<text x="91" y="104.1" transform="rotate(-90 91 104.1)">UART1_DTR</text>
<text x="94.5" y="104.1" transform="rotate(-90 94.5 104.1)">UART1_RI</text>
<text x="98.1" y="104.1" transform="rotate(-90 98.1 104.1)">GND</text>
<text x="101.6" y="104.1" transform="rotate(-90 101.6 104.1)">MICP</text>
<text x="105.1" y="104.1" transform="rotate(-90 105.1 104.1)">MICN</text>
<text x="108.7" y="104.1" transform="rotate(-90 108.7 104.1)">SPKP</text>
<text x="112.2" y="104.1" transform="rotate(-90 112.2 104.1)">SPKN</text>
<text x="18.3" y="112.7">GSMTXD</text>
<text x="72" y="108.6" transform="rotate(-90 72 108.6)">1</text>
<text x="75.5" y="108.6" transform="rotate(-90 75.5 108.6)">2</text>
<text x="79" y="108.6" transform="rotate(-90 79 108.6)">3</text>
<text x="82.5" y="108.6" transform="rotate(-90 82.5 108.6)">4</text>
<text x="86.1" y="108.6" transform="rotate(-90 86.1 108.6)">5</text>
<text x="89.6" y="108.6" transform="rotate(-90 89.6 108.6)">6</text>
<text x="93.1" y="108.6" transform="rotate(-90 93.1 108.6)">7</text>
<text x="96.7" y="108.6" transform="rotate(-90 96.7 108.6)">8</text>
<text x="100.2" y="108.6" transform="rotate(-90 100.2 108.6)">9</text>
<text x="103.7" y="110.6" transform="rotate(-90 103.7 110.6)">10</text>
<text x="107.2" y="110.6" transform="rotate(-90 107.2 110.6)">11</text>
<text x="110.8" y="110.6" transform="rotate(-90 110.8 110.6)">12</text>
<text x="18.3" y="116.2">GSMRXD</text>
<text x="18.3" y="119.8">GND</text>
<text x="204.2" y="116.8">2</text>
<text x="207.7" y="118.5">Vout</text>
<text x="222.4" y="118.5">Vout</text>
<text x="231.2" y="116.8">4</text>
<text x="204.2" y="120.3">3</text>
<text x="207.7" y="122.1">Vin</text>
<text x="99.1" y="137.6">VPP</text>
<text x="101.3" y="134.1">IO</text>
<text x="107.6" y="136.2">C6</text>
<text x="107.6" y="132.6">C7</text>
<text x="148.9" y="132.1">SIM_DATA</text>
<text x="317.5" y="132.6">16</text>
<text x="317.5" y="136.2">15</text>
<text x="325.4" y="134.1">GND</text>
<text x="326.4" y="137.6">U0T</text>
<text x="337.6" y="137.6">IO2</text>
<text x="337.6" y="134.1">IO4</text>
<text x="350.8" y="136.2">2</text>
<text x="350.8" y="132.6">1</text>
<text x="97.8" y="141.1">GND</text>
<text x="107.6" y="139.7">C5</text>
<text x="148.9" y="139.2">GND</text>
<text x="317.5" y="139.7">14</text>
<text x="317.5" y="143.2">13</text>
<text x="326.1" y="141.1">U0R</text>
<text x="337.6" y="141.1">IO14</text>
<text x="350.8" y="143.2">4</text>
<text x="350.8" y="139.7">3</text>
<text x="84" y="144.6">DETECT (NC)</text>
<text x="99" y="148.2">CLK</text>
<text x="107.6" y="146.8">C3</text>
<text x="148.9" y="146.2">SIM_CLK</text>
<text x="148.9" y="149.8">SIM_RST</text>
<text x="317.5" y="146.8">12</text>
<text x="325.4" y="148.2">GND</text>
<text x="326.1" y="144.6">VCC</text>
<text x="337.6" y="148.2">IO13</text>
<text x="337.6" y="144.6">IO15</text>
<text x="350.8" y="146.8">5</text>
<text x="98.5" y="155.2">VCC</text>
<text x="98.8" y="151.7">RST</text>
<text x="107.6" y="153.8">C1</text>
<text x="107.6" y="150.3">C2</text>
<text x="148.9" y="153.3">SIM_VDD</text>
<text x="317.5" y="150.3">11</text>
<text x="317.5" y="153.8">10</text>
<text x="324.8" y="155.2">IO16</text>
<text x="326.8" y="151.7">IO0</text>
<text x="337.6" y="155.2">GND</text>
<text x="337.6" y="151.7">IO12</text>
<text x="350.8" y="153.8">7</text>
<text x="350.8" y="150.3">6</text>
<text x="317.5" y="157.3">9</text>
<text x="326.5" y="158.8">3V3</text>
<text x="341.1" y="158.8">5V</text>
<text x="350.8" y="157.3">8</text>
<text x="345.5" y="187.3">4</text>
<text x="350" y="188.7">VCC</text>
<text x="370.5" y="188.7">BAT</text>
<text x="379.2" y="187.3">5</text>
<text x="345.5" y="197.9">8</text>
<text x="350" y="199.3">CE</text>
<text x="372.8" y="201.1">EP</text>
<text x="379.2" y="199.7">9</text>
<text x="45.5" y="208.8" transform="rotate(-90 45.5 208.8)">6</text>
<text x="345.5" y="208.5">7</text>
<text x="350" y="209.9">CHRG#</text>
<text x="368.2" y="209.9">TEMP</text>
<text x="379.2" y="208.5">1</text>
<text x="46.9" y="213.3" transform="rotate(-90 46.9 213.3)">6</text>
<text x="48.5" y="215.2">GND</text>
<text x="58.2" y="213.8">5</text>
<text x="117.8" y="210.3">2</text>
<text x="117.8" y="213.8">3</text>
<text x="121.2" y="212">TXD</text>
<text x="121.2" y="215.5">RXD</text>
<text x="130.9" y="215.5">RTS#</text>
<text x="131.6" y="212">R232</text>
<text x="141.3" y="213.8">14</text>
<text x="141.3" y="210.3">15</text>
<text x="250" y="215.5">1</text>
<text x="52" y="218.7">ID</text>
<text x="58.2" y="220.8">3</text>
<text x="58.2" y="217.3">4</text>
<text x="117.8" y="217.3">4</text>
<text x="117.8" y="220.8">5</text>
<text x="121.2" y="219.1">V3</text>
<text x="130.6" y="219.1">DTR#</text>
<text x="141.3" y="220.8">12</text>
<text x="141.3" y="217.3">13</text>
<text x="250" y="219.1">2</text>
<text x="253.5" y="217.3">OD</text>
<text x="253.5" y="220.8">CS</text>
<text x="345.5" y="219.1">6</text>
<text x="350" y="220.5">STDBY#</text>
<text x="367.7" y="220.5">PROG</text>
<text x="379.2" y="219.1">2</text>
<text x="50.7" y="222.2">D+</text>
<text x="51.9" y="225.8">D-</text>
<text x="58.2" y="227.9">1</text>
<text x="58.2" y="224.4">2</text>
<text x="117.8" y="224.4">6</text>
<text x="117.8" y="227.9">7</text>
<text x="121.2" y="222.6">UD+ DCD#</text>
<text x="121.2" y="226.1">UD-</text>
<text x="136.3" y="226.1">RI</text>
<text x="141.3" y="227.9">10</text>
<text x="141.3" y="224.4">11</text>
<text x="250" y="222.6">3</text>
<text x="253.5" y="224.4">OC</text>
<text x="267.7" y="224.4">TD</text>
<text x="273.6" y="222.6">4</text>
<text x="46.9" y="229.3">VBUS</text>
<text x="117.8" y="231.4">8</text>
<text x="121.2" y="229.7">XI</text>
<text x="121.2" y="233.2">XO</text>
<text x="130.4" y="229.7">DSR#</text>
<text x="130.9" y="233.2">CTS#</text>
<text x="141.3" y="231.4">9</text>
<text x="363" y="233.8" transform="rotate(-90 363 233.8)">3</text>
<text x="364.4" y="229.3" transform="rotate(-90 364.4 229.3)">GND</text>
<text x="310" y="238.5">1</text>
<text x="310" y="242">2</text>
<text x="310" y="245.5">3</text>
<text x="313.5" y="240.2">1</text>
<text x="313.5" y="243.8">2</text>
<text x="313.5" y="247.3">3</text>
<text x="116.4" y="254.4">3</text>
<text x="100.3" y="261.4">1</text>
</g>
<g font-size="3.2" fill="#000080">
<text x="168" y="27.7">BWIPX-1-001E</text>
<text x="168" y="24.8">ARF1</text>
<text x="334.8" y="34.6">MPUU1</text>
<text x="374.3" y="35">10k</text>
<text x="374.3" y="31.8">R5</text>
<text x="386.6" y="35">10k</text>
<text x="386.6" y="31.8">R1</text>
<text x="43.4" y="36.6">AU3</text>
<text x="43.4" y="39.5">SIM800C 24Mbit</text>
<text x="334.8" y="37.7">MPU-6050</text>
<text x="292.8" y="51.2">C1</text>
<text x="361.3" y="53.3">2.2nF</text>
<text x="361.3" y="50.1">C6</text>
<text x="292.8" y="54.4">100nF</text>
<text x="216.6" y="65.3">U2</text>
<text x="306.6" y="65.6">R9</text>
<text x="216.6" y="68.4">MT3540</text>
<text x="241.3" y="70.9">R2</text>
<text x="306.6" y="68.8">10k</text>
<text x="241.3" y="74.1">150k</text>
<text x="363" y="78">100nF</text>
<text x="363" y="74.8">C5</text>
<text x="241.3" y="83.6">D1</text>
<text x="283.6" y="81.1">100nF</text>
<text x="241.3" y="86.8">SS14</text>
<text x="252.6" y="87.9">470k</text>
<text x="252.6" y="84.8">R3</text>
<text x="283.6" y="84.3">C2</text>
<text x="216.9" y="94.9">4.7uH</text>
<text x="204.6" y="100.3">22uF</text>
<text x="204.6" y="97.1">C3</text>
<text x="216.9" y="98.1">L1</text>
<text x="254" y="100.3">22uF</text>
<text x="254" y="97.1">C4</text>
<text x="216.6" y="105.8">U4</text>
<text x="216.6" y="108.9">AMS1117-3.3</text>
<text x="93.5" y="125.4">AU6</text>
<text x="238.1" y="125.3">C8</text>
<text x="293" y="125.4">ESP32-CAM_AI_THINKER Bitmask</text>
<text x="333" y="121.7">U1</text>
<text x="93.5" y="128.3">NANO_SIM_PUSH_EJECT</text>
<text x="206.4" y="128.8">C9</text>
<text x="238.1" y="128.5">100nF</text>
<text x="206.4" y="132">100nF</text>
<text x="165.5" y="167.9">R4</text>
<text x="165.5" y="171.1">10k</text>
<text x="71" y="178.2">4.7K</text>
<text x="71" y="175.2">AR14</text>
<text x="183.1" y="177.9">SS8050_C2150</text>
<text x="183.1" y="174.7">Q1</text>
<text x="361.3" y="179.6">TP4056</text>
<text x="361.3" y="176.4">U5</text>
<text x="98.4" y="184.9">SS8050_C2150</text>
<text x="98.4" y="181.8">Q6</text>
<text x="333" y="185.2">500m</text>
<text x="333" y="182">R7</text>
<text x="161.9" y="190.5">10k</text>
<text x="161.9" y="187.3">R6</text>
<text x="179.6" y="191.1">SS8050_C2150</text>
<text x="88.5" y="195.3">47K</text>
<text x="88.6" y="192.4">AR16</text>
<text x="179.6" y="194.3">Q2</text>
<text x="388.1" y="195.8">C10</text>
<text x="128.5" y="202.5">CH340G</text>
<text x="128.5" y="199.3">U3</text>
<text x="388.1" y="199.1">10uF</text>
<text x="260.6" y="208">Q4</text>
<text x="333.4" y="207.9">10uF</text>
<text x="333.4" y="204.7">C15</text>
<text x="211.3" y="215">AO3400A</text>
<text x="211.3" y="211.7">Q3</text>
<text x="243.8" y="213.5">R8</text>
<text x="260.6" y="211.1">DW01</text>
<text x="285.8" y="213.5">C14</text>
<text x="243.8" y="216.7">1k</text>
<text x="285.8" y="216.7">100nF</text>
<text x="211.3" y="226.4">AO3400A</text>
<text x="284.3" y="227.6">R10</text>
<text x="386.6" y="227.6">R13</text>
<text x="211.3" y="229.6">Q5</text>
<text x="284.3" y="230.8">100</text>
<text x="313.3" y="231.1">U6</text>
<text x="386.6" y="230.8">1.2k</text>
<text x="39" y="238.2">MICRO5.9MMUSB</text>
<text x="48.6" y="234.7">USB1</text>
<text x="313.3" y="234.2">S3B-PH-K-S-(LF)(SN)</text>
<text x="146.1" y="243.8">100nF</text>
<text x="146.1" y="240.6">C7</text>
<text x="107.3" y="250.1">12MHz</text>
<text x="107.4" y="247">X1</text>
<text x="87.5" y="257.6">C12</text>
<text x="220.2" y="257.9">R15</text>
<text x="84.2" y="260.8">22pF</text>
<text x="127" y="261.2">C11</text>
<text x="220.2" y="261.1">470k</text>
<text x="127" y="264.3">22pF</text>
<text x="220.1" y="268.4">R16</text>
<text x="219.2" y="271.7">150k</text>
</g>
<g font-size="3.2">
<text x="160.1" y="35.6">2</text>
<text x="171.3" y="35.6">GND</text>
<text x="180.1" y="33.9">3</text>
<text x="163.6" y="37.4">GND</text>
<text x="346" y="65.6">GND</text>
<text x="354.7" y="63.9">18</text>
<text x="224.2" y="78">GND</text>
<text x="233" y="76.2">2</text>
<text x="204.2" y="113.2">1</text>
<text x="207.7" y="115">GND/ADJ</text>
<text x="117.8" y="206.7">1</text>
<text x="121.2" y="208.5">GND</text>
<text x="273.6" y="215.5">6</text>
<text x="264.8" y="217.3">GND</text>
<text x="100.3" y="254.4">4</text>
<text x="116.4" y="261.4">2</text>
</g>
<g font-size="3.2" fill="#f00">
<text x="346.2" y="83.3">VDD</text>
<text x="354.7" y="81.5">13</text>
<text x="133.2" y="208.5">VCC</text>
<text x="141.3" y="206.7">16</text>
<text x="265.5" y="220.8">VCC</text>
<text x="273.6" y="219.1">5</text>
</g>
</svg>
